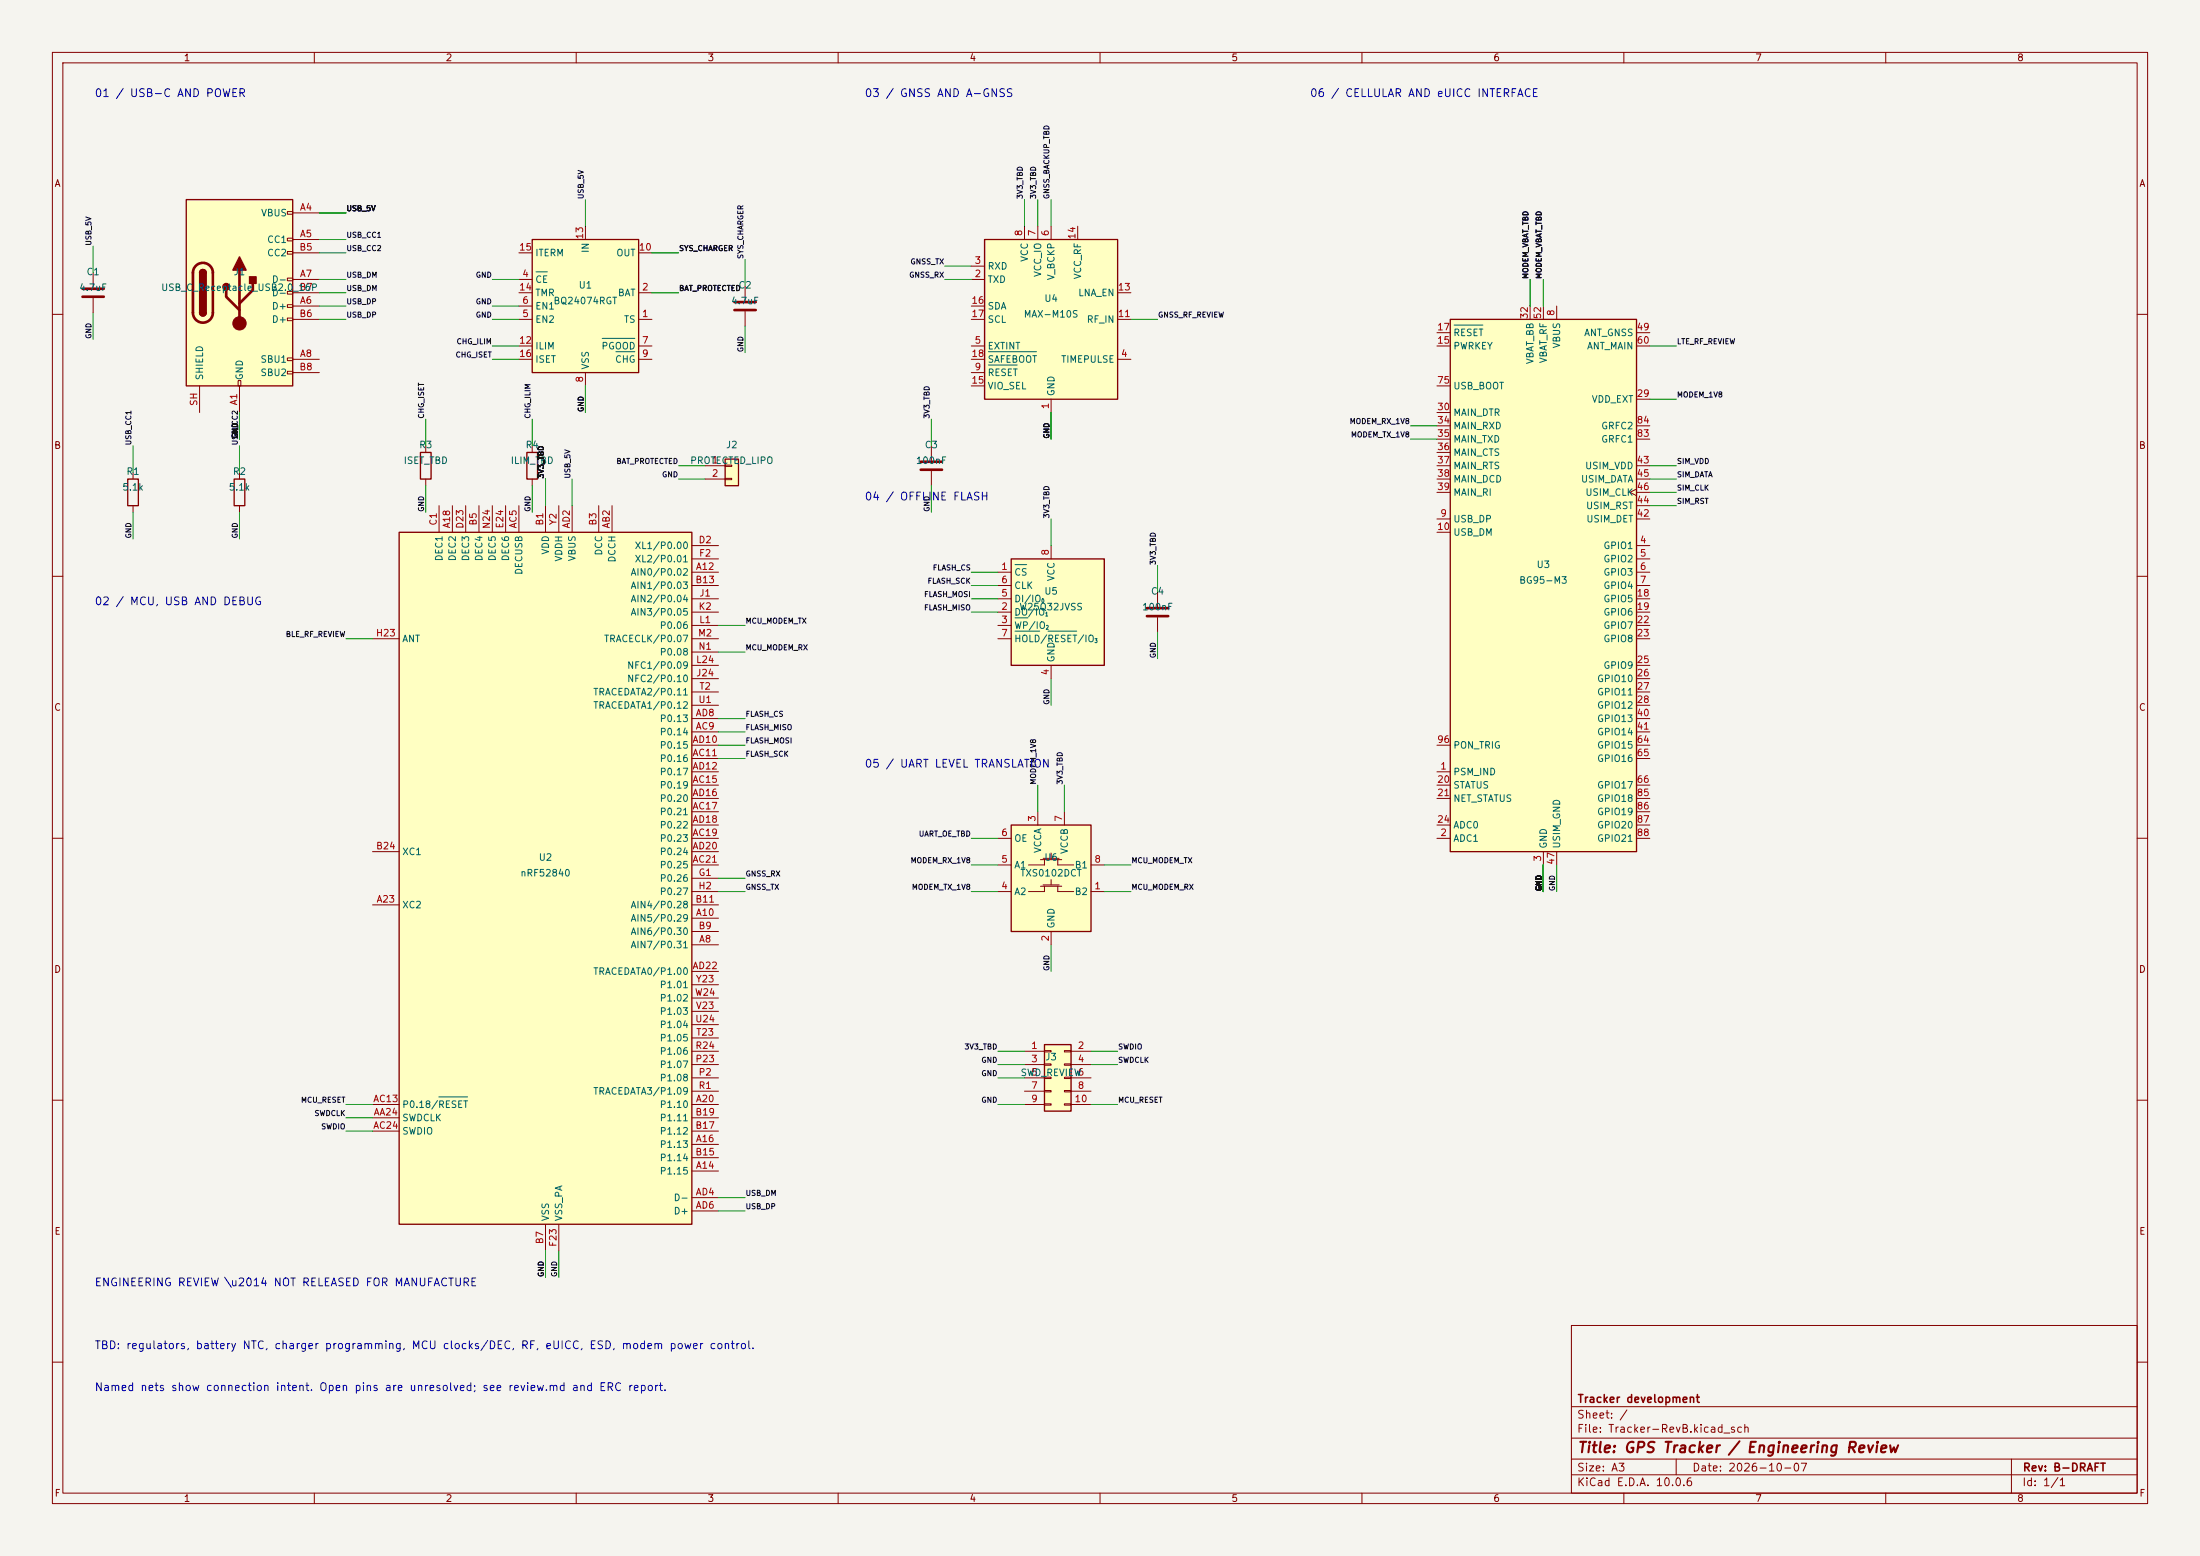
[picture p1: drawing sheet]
<svg xmlns="http://www.w3.org/2000/svg" width="420mm" height="297mm" viewBox="0 0 420 297" stroke-linecap="round" stroke-linejoin="round" font-family="sans-serif">
<path d="M0 0h420v297h-420z" fill="#f5f4ef" stroke="#f5f4ef" stroke-width=".19"/>
<g fill="none" stroke="#840000" stroke-width=".19">
<path d="M10 10h400v277h-400zM12 12h396v273h-396zM60 10v2M110 10v2M160 10v2M210 10v2M260 10v2M310 10v2M360 10v2M10 60h2M408 60h2M10 110h2"/>
<path d="M408 110h2M10 160h2M408 160h2M10 210h2M408 210h2M300 253h108v32h-108zM10 260h2M300 278.5h108M300 274.5h108M300 268.5h108M320 278.5v3M384 278.5v6.5"/>
<path d="M408 260h2M60 285v2M110 285v2M160 285v2M210 285v2M260 285v2M300 281.5h108M310 285v2M360 285v2"/>
</g>
<path d="M193 157.5h15.3v20.3h-15.3z" fill="#ffffc2"/>
<path d="M193 157.5h15.3v20.3h-15.3z" fill="none" stroke="#840000" stroke-width=".25"/>
<g fill="none" stroke="#840000" stroke-width=".19">
<path d="M198.1 154.9v2.6M203.2 154.9v2.6M190.5 170.2h2.5M190.5 165.1h2.5M190.5 160h2.5M198.6 169.2h4.1M198.6 164.1h4.1M199.1 168.9h3.1M199.1 163.8h3.1M199.4 169.2v1h-3.1M199.4 164.1v1h-3.1M200.7 162.8v1"/>
<path d="M200.7 167.9v1M200.7 177.8v2.5M201.9 169.2v1h3.1M201.9 164.1v1h3.1M208.3 170.2h2.5M208.3 165.1h2.5"/>
</g>
<path d="M199.4 199.4h5.1v12.7h-5.1z" fill="#ffffc2"/>
<path d="M199.4 199.4h5.1v12.7h-5.1z" fill="none" stroke="#840000" stroke-width=".25"/>
<g fill="none" stroke="#840000" stroke-width=".19">
<path d="M195.6 200.7h3.8M195.6 203.2h3.8M195.6 205.7h3.8M195.6 208.3h3.8M195.6 210.8h3.8M199.4 200.5h1.3v.3h-1.3zM199.4 203.1h1.3v.2h-1.3zM199.4 205.6h1.3v.3h-1.3zM199.4 208.2h1.3v.2h-1.3zM199.4 210.7h1.3v.2h-1.3zM203.2 200.5h1.3v.3h-1.3zM203.2 203.1h1.3v.2h-1.3z"/>
<path d="M203.2 205.6h1.3v.3h-1.3zM203.2 208.2h1.3v.2h-1.3zM203.2 210.7h1.3v.2h-1.3zM204.5 200.7h3.8M204.5 203.2h3.8M204.5 205.7h3.8M204.5 208.3h3.8M204.5 210.8h3.8"/>
</g>
<path d="M276.9 61h35.5v101.6h-35.5z" fill="#ffffc2"/>
<path d="M276.9 61h35.5v101.6h-35.5z" fill="none" stroke="#840000" stroke-width=".25"/>
<g fill="none" stroke="#840000" stroke-width=".19">
<path d="M292.1 58.4v2.6M294.6 58.4v2.6M297.2 58.4v2.6M274.3 66h2.6M274.3 63.5h2.6M274.3 78.7h2.6M274.3 73.7h2.6M312.4 66h2.6M312.4 63.5h2.6M312.4 76.2h2.6M274.3 99.1h2.6M274.3 81.3h2.6"/>
<path d="M274.3 83.8h2.6M274.3 86.4h2.6M274.3 88.9h2.6M274.3 91.4h2.6M274.3 94h2.6M312.4 93.3l-1.3 .7 1.3 .6M312.4 99.1h2.6M312.4 81.3h2.6M312.4 83.8h2.6M312.4 88.9h2.6M312.4 91.4h2.6M312.4 94h2.6"/>
<path d="M312.4 96.5h2.6M274.3 101.6h2.6M312.4 104.1h2.6M312.4 106.7h2.6M312.4 109.2h2.6M312.4 111.8h2.6M312.4 114.3h2.6M312.4 116.8h2.6M312.4 119.4h2.6M312.4 121.9h2.6M312.4 127h2.6M312.4 129.5h2.6"/>
<path d="M312.4 132.1h2.6M312.4 134.6h2.6M312.4 137.2h2.6M312.4 139.7h2.6M274.3 147.3h2.6M274.3 149.9h2.6M274.3 152.4h2.6M274.3 157.5h2.6M274.3 142.2h2.6M312.4 149.9h2.6M312.4 152.4h2.6M312.4 157.5h2.6"/>
<path d="M312.4 142.2h2.6M312.4 144.8h2.6M312.4 154.9h2.6M274.3 160h2.6M294.6 162.6v2.5M297.2 162.6v2.5M312.4 160h2.6"/>
</g>
<path d="M277.6 62.1h5.5" fill="none" stroke="#006464" stroke-width=".19"/>
<path d="M76.2 101.6h55.9v132.1h-55.9z" fill="#ffffc2"/>
<path d="M76.2 101.6h55.9v132.1h-55.9z" fill="none" stroke="#840000" stroke-width=".25"/>
<g fill="none" stroke="#840000" stroke-width=".19">
<path d="M17.8 52.1v2.8M17.8 56.9v2.8M83.8 96.5v5.1M86.4 96.5v5.1M88.9 96.5v5.1M91.4 96.5v5.1M94 96.5v5.1M96.5 96.5v5.1M99.1 96.5v5.1M104.1 96.5v5.1M106.7 96.5v5.1M109.2 96.5v5.1"/>
<path d="M114.3 96.5v5.1M116.8 96.5v5.1M132.1 109.2h5.1M132.1 111.8h5.1M132.1 104.1h5.1M132.1 106.7h5.1M132.1 114.3h5.1M132.1 116.8h5.1M132.1 119.4h5.1M71.1 121.9h5.1M132.1 139.7h5.1M132.1 137.2h5.1"/>
<path d="M132.1 121.9h5.1M132.1 129.5h5.1M132.1 127h5.1M132.1 124.5h5.1M132.1 132.1h5.1M132.1 134.6h5.1M132.1 144.8h5.1M132.1 149.9h5.1M132.1 154.9h5.1M132.1 142.2h5.1M132.1 147.3h5.1M132.1 152.4h5.1"/>
<path d="M132.1 157.5h5.1M71.1 172.7h5.1M71.1 162.6h5.1M132.1 175.3h5.1M132.1 172.7h5.1M132.1 160h5.1M132.1 165.1h5.1M132.1 162.6h5.1M132.1 177.8h5.1M132.1 167.6h5.1M132.1 170.2h5.1M132.1 180.3h5.1"/>
<path d="M132.1 185.4h5.1M132.1 198.1h5.1M132.1 195.6h5.1M132.1 193h5.1M132.1 190.5h5.1M132.1 188h5.1M71.1 210.8h5.1M71.1 213.4h5.1M71.1 215.9h5.1M132.1 218.4h5.1M132.1 210.8h5.1M132.1 213.4h5.1"/>
<path d="M132.1 215.9h5.1M132.1 205.7h5.1M132.1 203.2h5.1M132.1 208.3h5.1M132.1 200.7h5.1M104.1 233.7v5.1M106.7 233.7v5.1M132.1 223.5h5.1M132.1 228.6h5.1M132.1 231.1h5.1M132.1 221h5.1"/>
</g>
<path d="M83.8 209.4h5.5" fill="none" stroke="#006464" stroke-width=".19"/>
<path d="M15.7 55.1h4.1M15.7 56.6h4.1" fill="none" stroke="#840000" stroke-width=".51"/>
<path d="M188 45.7h25.4v30.5h-25.4z" fill="#ffffc2"/>
<path d="M188 45.7h25.4v30.5h-25.4zM80.3 86.4h2v5h-2zM100.6 86.4h2v5h-2z" fill="none" stroke="#840000" stroke-width=".25"/>
<g fill="none" stroke="#840000" stroke-width=".19">
<path d="M185.4 53.3h2.6M185.4 50.8h2.6M185.4 58.4h2.6M195.6 43.2v2.5M198.1 43.2v2.5M200.7 43.2v2.5M205.7 43.2v2.5M213.4 55.9h2.5M185.4 68.6h2.6M185.4 66h2.6M185.4 71.1h2.6M185.4 61h2.6"/>
<path d="M185.4 73.7h2.6M200.7 76.2v2.5M213.4 68.6h2.5M213.4 61h2.5M81.3 85.1v1.3M81.3 91.4v1.3M101.6 85.1v1.3M101.6 91.4v1.3"/>
</g>
<path d="M188.7 69.7h5.5M188.7 67.1h9.2" fill="none" stroke="#006464" stroke-width=".19"/>
<path d="M138.4 87.6h2.6v5.1h-2.6z" fill="#ffffc2"/>
<path d="M138.4 87.6h2.6v5.1h-2.6z" fill="none" stroke="#840000" stroke-width=".25"/>
<path d="M142.2 54.6v2.8M142.2 59.4v2.8M134.6 88.9h3.8M134.6 91.4h3.8M138.4 88.8h1.3v.2h-1.3zM138.4 91.3h1.3v.3h-1.3z" fill="none" stroke="#840000" stroke-width=".19"/>
<path d="M140.2 57.7h4.1M140.2 59.2h4.1" fill="none" stroke="#840000" stroke-width=".51"/>
<path d="M193 106.7h17.8v20.3h-17.8z" fill="#ffffc2"/>
<path d="M193 106.7h17.8v20.3h-17.8z" fill="none" stroke="#840000" stroke-width=".25"/>
<path d="M190.5 109.2h2.5M190.5 116.8h2.5M190.5 119.4h2.5M190.5 114.3h2.5M190.5 111.8h2.5M200.7 104.1v2.6M221 113v2.8M221 117.9v2.8M190.5 121.9h2.5M200.7 127v2.5" fill="none" stroke="#840000" stroke-width=".19"/>
<path d="M193.8 107.8h2.2M193.8 117.9h2.4M193.8 120.5h4.7M200.1 120.5h5.5" fill="none" stroke="#006464" stroke-width=".19"/>
<path d="M218.9 116.1h4.1M218.9 117.6h4.1" fill="none" stroke="#840000" stroke-width=".51"/>
<path d="M101.6 45.7h20.3v25.4h-20.3z" fill="#ffffc2"/>
<path d="M101.6 45.7h20.3v25.4h-20.3zM24.4 91.4h2v5.1h-2zM44.7 91.4h2v5.1h-2z" fill="none" stroke="#840000" stroke-width=".25"/>
<g fill="none" stroke="#840000" stroke-width=".19">
<path d="M99.1 55.9h2.5M99.1 53.3h2.5M99.1 58.4h2.5M99.1 48.3h2.5M111.8 43.2v2.5M121.9 55.9h2.6M121.9 48.3h2.6M99.1 61h2.5M99.1 66h2.5M99.1 68.6h2.5M111.8 71.1v2.6M121.9 61h2.6"/>
<path d="M121.9 66h2.6M121.9 68.6h2.6M25.4 90.2v1.2M25.4 96.5v1.3M45.7 90.2v1.2M45.7 96.5v1.3M177.8 85.1v2.8M177.8 89.9v2.8"/>
</g>
<path d="M102.3 51.9h2.2M115 64.6h6.2M117.6 67.1h3.6" fill="none" stroke="#006464" stroke-width=".19"/>
<path d="M175.8 88.1h4M175.8 89.7h4" fill="none" stroke="#840000" stroke-width=".51"/>
<path d="M35.6 38.1h20.3v35.6h-20.3z" fill="#ffffc2"/>
<g fill="none" stroke="#840000" stroke-width=".19">
<path d="M54.9 40.4h1v.5h-1zM54.9 45.5h1v.5h-1zM54.9 48h1v.5h-1zM54.9 53.1h1v.5h-1zM54.9 55.6h1v.5h-1zM54.9 58.2h1v.5h-1zM55.9 40.6h5.1M55.9 45.7h5.1M55.9 58.4h5.1M55.9 53.3h5.1M55.9 48.3h5.1M55.9 55.9h5.1"/>
<path d="M38.1 73.7v5M45.5 72.6h.5v1.1h-.5zM45.7 73.7v5M54.9 60.7h1v.5h-1zM54.9 68.3h1v.5h-1zM54.9 70.9h1v.5h-1zM55.9 68.6h5.1M55.9 61h5.1M55.9 71.1h5.1"/>
</g>
<path d="M35.6 38.1h20.3v35.6h-20.3zM38.1 52.1a.64 .64 0 0 1 .6-.7 .64 .64 0 0 1 .7 .7M38.1 59.7a.64 .64 0 0 0 .6 .6 .64 .64 0 0 0 .7-.6" fill="none" stroke="#840000" stroke-width=".25"/>
<path d="M37.4 50.7a1.9 1.9 0 0 1 2.1-.4 1.9 1.9 0 0 1 1.1 1.8v7.6a1.91 1.91 0 0 1-1.9 1.9 1.91 1.91 0 0 1-1.9-1.9v-7.8l.2-.6zM43.2 55.4v1.2l2.5 2.6M45.7 51.6v10.1M48.3 54.1v1.3l-2.6 2.5" fill="none" stroke="#840000" stroke-width=".51"/>
<g fill="#840000" stroke="#840000" stroke-width=".25">
<path d="M38.1 52.1h1.3v7.6h-1.3z"/>
<path d="M38.3 51.6a.64 .64 0 0 1 .7-.1 .64 .64 0 0 1 .4 .6h-1.3z"/>
<path d="M38.1 59.7h1.3a.64 .64 0 0 1-.7 .6 .64 .64 0 0 1-.6-.6z"/>
<path d="M45.7 49l1.3 2.6h-2.6z"/>
<path d="M47.6 52.8h1.3v1.3h-1.3z"/>
<circle cx="43.2" cy="54.7" r=".63"/>
</g>
<circle cx="45.7" cy="61.7" r="1.27" fill="#840000" stroke="#840000" stroke-width=".19"/>
<g fill="none" stroke="#009600" stroke-width=".19">
<path d="M111.8 38.1v5.1M195.6 38.1v5.1M198.1 38.1v5.1M200.7 38.1v5.1M17.8 47v5.1M17.8 59.7v5.1M61 53.3h5M61 48.3h5M61 55.9h5M61 58.4h5M61 40.6h5M61 45.7h5"/>
<path d="M94 53.3h5.1M94 58.4h5.1M124.5 48.3h5M124.5 55.9h5M142.2 49.5v5.1M180.3 53.3h5.1M180.3 50.8h5.1M292.1 53.3v5.1M294.6 53.3v5.1M45.7 78.7v5.1M61 61h5M94 66h5.1"/>
<path d="M94 68.6h5.1M94 61h5.1M111.8 73.7v5M142.2 62.2v5.1M200.7 78.7v5.1M215.9 61h5.1M315 76.2h5M315 66h5M25.4 85.1v5.1M25.4 97.8v5.1M45.7 85.1v5.1M45.7 97.8v5.1"/>
<path d="M81.3 80v5.1M81.3 92.7v5.1M101.6 80v5.1M101.6 92.7v5.1M104.1 91.4v5.1M109.2 91.4v5.1M129.5 88.9h5.1M129.5 91.4h5.1M177.8 80v5.1M177.8 92.7v5.1M200.7 99.1v5M269.2 81.3h5.1"/>
<path d="M269.2 83.8h5.1M315 88.9h5M315 96.5h5M315 91.4h5M315 94h5M137.2 119.4h5M185.4 114.3h5.1M185.4 116.8h5.1M185.4 109.2h5.1M185.4 111.8h5.1M221 108v5M66 121.9h5.1"/>
<path d="M137.2 124.5h5M137.2 137.2h5M137.2 139.7h5M200.7 129.5v5.1M221 120.7v5M137.2 142.2h5M137.2 144.8h5M198.1 149.9v5M203.2 149.9v5M137.2 170.2h5M137.2 167.6h5M185.4 170.2h5.1"/>
<path d="M185.4 165.1h5.1M185.4 160h5.1M210.8 170.2h5.1M210.8 165.1h5.1M294.6 165.1v5.1M297.2 165.1v5.1M200.7 180.3v5.1M66 215.9h5.1M66 210.8h5.1M66 213.4h5.1M190.5 200.7h5.1M190.5 203.2h5.1"/>
<path d="M190.5 205.7h5.1M190.5 210.8h5.1M208.3 200.7h5.1M208.3 203.2h5.1M208.3 210.8h5.1M104.1 238.8v5M106.7 238.8v5M137.2 231.1h5M137.2 228.6h5"/>
</g>
<text font-size="2" fill="#840000" x="301" y="277.8">Title: GPS Tracker / Engineering Review</text>
<g font-size="1.5" fill="#0000c2">
<text x="18" y="18.9">01 / USB-C AND POWER</text>
<text x="165" y="18.9">03 / GNSS AND A-GNSS</text>
<text x="250" y="18.9">06 / CELLULAR AND eUICC INTERFACE</text>
<text x="165" y="95.9">04 / OFFLINE FLASH</text>
<text x="18" y="115.9">02 / MCU, USB AND DEBUG</text>
<text x="165" y="146.9">05 / UART LEVEL TRANSLATION</text>
<text x="18" y="245.9">ENGINEERING REVIEW \u2014 NOT RELEASED FOR MANUFACTURE</text>
<text x="18" y="257.9">TBD: regulators, battery NTC, charger programming, MCU clocks/DEC, RF, eUICC, ESD, modem power control.</text>
<text x="18" y="265.9">Named nets show connection intent. Open pins are unresolved; see review.md and ERC report.</text>
</g>
<g font-size="1.5" fill="#840000">
<text x="301" y="268.1">Tracker development</text>
<text x="300.9" y="273.8">File: Tracker-RevB.kicad_sch</text>
<text x="300.9" y="271.1">Sheet: /</text>
<text x="300.9" y="281.2">Size: A3</text>
<text x="322.9" y="281.2">Date: 2026-10-07</text>
<text x="386" y="281.2">Rev: B-DRAFT</text>
<text x="300.9" y="284">KiCad E.D.A. 10.0.6</text>
<text x="385.9" y="284">Id: 1/1</text>
</g>
<g font-size="1.3" fill="#840000">
<text x="35" y="12">1</text>
<text x="85" y="12">2</text>
<text x="135" y="12">3</text>
<text x="185" y="12">4</text>
<text x="235" y="12">5</text>
<text x="285" y="12">6</text>
<text x="335" y="12">7</text>
<text x="385" y="12">8</text>
<text x="10.3" y="36">A</text>
<text x="408.3" y="36">A</text>
<text x="10.2" y="86">B</text>
<text x="408.2" y="86">B</text>
<text x="10.2" y="136">C</text>
<text x="408.2" y="136">C</text>
<text x="10.2" y="186">D</text>
<text x="408.2" y="186">D</text>
<text x="10.3" y="236">E</text>
<text x="408.3" y="236">E</text>
<text x="10.3" y="286">F</text>
<text x="35" y="287">1</text>
<text x="85" y="287">2</text>
<text x="135" y="287">3</text>
<text x="185" y="287">4</text>
<text x="235" y="287">5</text>
<text x="285" y="287">6</text>
<text x="335" y="287">7</text>
<text x="385" y="287">8</text>
<text x="408.3" y="286">F</text>
</g>
<g font-size="1.3" fill="#006464">
<text x="49.7" y="41.6">VBUS</text>
<text x="50.9" y="46.7">CC1</text>
<text x="16.4" y="52.8">C1</text>
<text x="44.5" y="52.8">J1</text>
<text x="50.9" y="49.2">CC2</text>
<text x="102.1" y="49.2">ITERM</text>
<text x="112.7" y="48.4" transform="rotate(-90 112.7 48.4)">IN</text>
<text x="117.6" y="49.2">OUT</text>
<text x="188.4" y="51.8">RXD</text>
<text x="196.5" y="50.1" transform="rotate(-90 196.5 50.1)">VCC</text>
<text x="199.1" y="53" transform="rotate(-90 199.1 53)">VCC_IO</text>
<text x="201.6" y="53.6" transform="rotate(-90 201.6 53.6)">V_BCKP</text>
<text x="206.7" y="53.4" transform="rotate(-90 206.7 53.4)">VCC_RF</text>
<text x="15" y="55.8">4.7uF</text>
<text x="30.7" y="55.8">USB_C_Receptacle_USB2.0_16P</text>
<text x="51.8" y="59.4">D+</text>
<text x="51.8" y="54.3">D-</text>
<text x="51.8" y="56.8">D-</text>
<text x="102.1" y="54.3">CE</text>
<text x="102.1" y="59.4">EN1</text>
<text x="102.1" y="56.8">TMR</text>
<text x="105.6" y="58.4">BQ24074RGT</text>
<text x="110.4" y="55.4">U1</text>
<text x="117.9" y="56.8">BAT</text>
<text x="139.5" y="58.4">4.7uF</text>
<text x="140.9" y="55.4">C2</text>
<text x="188.4" y="54.3">TXD</text>
<text x="188.4" y="59.4">SDA</text>
<text x="199.3" y="57.9">U4</text>
<text x="205.7" y="56.8">LNA_EN</text>
<text x="51.8" y="61.9">D+</text>
<text x="102.1" y="61.9">EN2</text>
<text x="119" y="61.9">TS</text>
<text x="188.4" y="61.9">SCL</text>
<text x="195.3" y="60.9">MAX-M10S</text>
<text x="207.4" y="61.9">RF_IN</text>
<text x="277.3" y="64.5">RESET</text>
<text x="302.3" y="64.5">ANT_GNSS</text>
<text x="49.6" y="69.5">SBU1</text>
<text x="102.1" y="67">ILIM</text>
<text x="102.1" y="69.5">ISET</text>
<text x="112.7" y="70.6" transform="rotate(-90 112.7 70.6)">VSS</text>
<text x="114.7" y="67">PGOOD</text>
<text x="117.3" y="69.5">CHG</text>
<text x="188.4" y="67">EXTINT</text>
<text x="188.4" y="69.5">SAFEBOOT</text>
<text x="202.5" y="69.5">TIMEPULSE</text>
<text x="277.3" y="67">PWRKEY</text>
<text x="293.1" y="69.6" transform="rotate(-90 293.1 69.6)">VBAT_BB</text>
<text x="295.6" y="69.4" transform="rotate(-90 295.6 69.4)">VBAT_RF</text>
<text x="298.1" y="66.6" transform="rotate(-90 298.1 66.6)">VBUS</text>
<text x="302.9" y="67">ANT_MAIN</text>
<text x="39.1" y="72.7" transform="rotate(-90 39.1 72.7)">SHIELD</text>
<text x="46.7" y="72.7" transform="rotate(-90 46.7 72.7)">GND</text>
<text x="49.6" y="72.1">SBU2</text>
<text x="188.4" y="72.1">RESET</text>
<text x="188.4" y="74.6">VIO_SEL</text>
<text x="201.6" y="75.7" transform="rotate(-90 201.6 75.7)">GND</text>
<text x="277.3" y="74.6">USB_BOOT</text>
<text x="303.8" y="77.2">VDD_EXT</text>
<text x="277.3" y="79.7">MAIN_DTR</text>
<text x="277.3" y="82.2">MAIN_RXD</text>
<text x="305.6" y="82.2">GRFC2</text>
<text x="76.9" y="88.9">ISET_TBD</text>
<text x="79.9" y="85.9">R3</text>
<text x="97.4" y="88.9">ILIM_TBD</text>
<text x="100.2" y="85.9">R4</text>
<text x="131.7" y="88.9">PROTECTED_LIPO</text>
<text x="138.5" y="85.9">J2</text>
<text x="174.7" y="88.9">100nF</text>
<text x="176.4" y="85.9">C3</text>
<text x="277.3" y="84.8">MAIN_TXD</text>
<text x="277.3" y="87.3">MAIN_CTS</text>
<text x="277.3" y="89.9">MAIN_RTS</text>
<text x="302.5" y="89.9">USIM_VDD</text>
<text x="305.6" y="84.8">GRFC1</text>
<text x="23.2" y="93.9">5.1k</text>
<text x="24" y="90.9">R1</text>
<text x="43.6" y="93.9">5.1k</text>
<text x="44.4" y="90.9">R2</text>
<text x="277.3" y="92.4">MAIN_DCD</text>
<text x="277.3" y="94.9">MAIN_RI</text>
<text x="301.7" y="92.4">USIM_DATA</text>
<text x="302.6" y="94.9">USIM_CLK</text>
<text x="277.3" y="100">USB_DP</text>
<text x="302.7" y="97.5">USIM_RST</text>
<text x="302.7" y="100">USIM_DET</text>
<text x="84.8" y="107.2" transform="rotate(-90 84.8 107.2)">DEC1</text>
<text x="87.3" y="107.2" transform="rotate(-90 87.3 107.2)">DEC2</text>
<text x="89.9" y="107.2" transform="rotate(-90 89.9 107.2)">DEC3</text>
<text x="92.4" y="107.2" transform="rotate(-90 92.4 107.2)">DEC4</text>
<text x="94.9" y="107.2" transform="rotate(-90 94.9 107.2)">DEC5</text>
<text x="97.5" y="107.2" transform="rotate(-90 97.5 107.2)">DEC6</text>
<text x="105.1" y="106" transform="rotate(-90 105.1 106)">VDD</text>
<text x="107.6" y="107.3" transform="rotate(-90 107.6 107.3)">VDDH</text>
<text x="110.2" y="107.2" transform="rotate(-90 110.2 107.2)">VBUS</text>
<text x="115.3" y="106.1" transform="rotate(-90 115.3 106.1)">DCC</text>
<text x="117.8" y="107.5" transform="rotate(-90 117.8 107.5)">DCCH</text>
<text x="121.1" y="105.1">XL1/P0.00</text>
<text x="121.1" y="107.6">XL2/P0.01</text>
<text x="277.3" y="102.6">USB_DM</text>
<text x="306" y="105.1">GPIO1</text>
<text x="306" y="107.6">GPIO2</text>
<text x="100" y="109.8" transform="rotate(-90 100 109.8)">DECUSB</text>
<text x="120.3" y="110.2">AIN0/P0.02</text>
<text x="120.3" y="112.7">AIN1/P0.03</text>
<text x="193.5" y="110.2">CS</text>
<text x="193.5" y="112.7">CLK</text>
<text x="199.3" y="113.8">U5</text>
<text x="201.6" y="111" transform="rotate(-90 201.6 111)">VCC</text>
<text x="219.6" y="113.8">C4</text>
<text x="289.9" y="111.7">BG95-M3</text>
<text x="293.2" y="108.7">U3</text>
<text x="306" y="110.2">GPIO3</text>
<text x="306" y="112.7">GPIO4</text>
<text x="120.3" y="115.3">AIN2/P0.04</text>
<text x="120.3" y="117.8">AIN3/P0.05</text>
<text x="193.5" y="117.8">DO/IO</text>
<text x="193.5" y="115.3">DI/IO</text>
<text x="194.5" y="116.8">W25Q32JVSS</text>
<text x="217.9" y="116.8">100nF</text>
<text x="306" y="115.3">GPIO5</text>
<text x="306" y="117.8">GPIO6</text>
<text x="76.7" y="122.9">ANT</text>
<text x="115.2" y="122.9">TRACECLK/P0.07</text>
<text x="125.8" y="120.3">P0.06</text>
<text x="125.8" y="125.4">P0.08</text>
<text x="193.5" y="120.3">WP/IO</text>
<text x="193.5" y="122.9">HOLD/RESET/IO</text>
<text x="306" y="120.3">GPIO7</text>
<text x="306" y="122.9">GPIO8</text>
<text x="119.6" y="130.5">NFC2/P0.10</text>
<text x="119.6" y="128">NFC1/P0.09</text>
<text x="201.6" y="126.5" transform="rotate(-90 201.6 126.5)">GND</text>
<text x="304.8" y="130.5">GPIO10</text>
<text x="306" y="128">GPIO9</text>
<text x="113.1" y="133">TRACEDATA2/P0.11</text>
<text x="113.1" y="135.6">TRACEDATA1/P0.12</text>
<text x="304.8" y="133">GPIO11</text>
<text x="304.8" y="135.6">GPIO12</text>
<text x="125.8" y="140.7">P0.14</text>
<text x="125.8" y="138.1">P0.13</text>
<text x="125.8" y="143.2">P0.15</text>
<text x="277.3" y="143.2">PON_TRIG</text>
<text x="304.8" y="138.1">GPIO13</text>
<text x="304.8" y="140.7">GPIO14</text>
<text x="304.8" y="143.2">GPIO15</text>
<text x="125.8" y="145.7">P0.16</text>
<text x="125.8" y="148.3">P0.17</text>
<text x="277.3" y="148.3">PSM_IND</text>
<text x="304.8" y="145.7">GPIO16</text>
<text x="125.8" y="150.8">P0.19</text>
<text x="125.8" y="155.9">P0.21</text>
<text x="125.8" y="153.4">P0.20</text>
<text x="277.3" y="150.8">STATUS</text>
<text x="277.3" y="153.4">NET_STATUS</text>
<text x="304.8" y="150.8">GPIO17</text>
<text x="304.8" y="153.4">GPIO18</text>
<text x="304.8" y="155.9">GPIO19</text>
<text x="125.8" y="161">P0.23</text>
<text x="125.8" y="158.4">P0.22</text>
<text x="193.5" y="161">OE</text>
<text x="277.3" y="161">ADC1</text>
<text x="277.3" y="158.4">ADC0</text>
<text x="304.8" y="158.4">GPIO20</text>
<text x="304.8" y="161">GPIO21</text>
<text x="76.7" y="163.5">XC1</text>
<text x="99.2" y="167.6">nRF52840</text>
<text x="102.7" y="164.6">U2</text>
<text x="125.8" y="166.1">P0.25</text>
<text x="125.8" y="163.5">P0.24</text>
<text x="193.5" y="166.1">A1</text>
<text x="194.7" y="167.6">TXS0102DCT</text>
<text x="199.1" y="162.9" transform="rotate(-90 199.1 162.9)">VCCA</text>
<text x="199.3" y="164.6">U6</text>
<text x="204.2" y="163.1" transform="rotate(-90 204.2 163.1)">VCCB</text>
<text x="205.1" y="166.1">B1</text>
<text x="295.6" y="162.1" transform="rotate(-90 295.6 162.1)">GND</text>
<text x="298.1" y="162.1" transform="rotate(-90 298.1 162.1)">USIM_GND</text>
<text x="76.7" y="173.7">XC2</text>
<text x="120.3" y="173.7">AIN4/P0.28</text>
<text x="125.8" y="168.6">P0.26</text>
<text x="125.8" y="171.1">P0.27</text>
<text x="193.5" y="171.1">A2</text>
<text x="205.1" y="171.1">B2</text>
<text x="120.3" y="176.2">AIN5/P0.29</text>
<text x="120.3" y="178.8">AIN6/P0.30</text>
<text x="201.6" y="177.3" transform="rotate(-90 201.6 177.3)">GND</text>
<text x="120.3" y="181.3">AIN7/P0.31</text>
<text x="113.1" y="186.4">TRACEDATA0/P1.00</text>
<text x="125.8" y="191.5">P1.02</text>
<text x="125.8" y="188.9">P1.01</text>
<text x="125.8" y="196.5">P1.04</text>
<text x="125.8" y="194">P1.03</text>
<text x="125.8" y="201.6">P1.06</text>
<text x="125.8" y="199.1">P1.05</text>
<text x="199.4" y="202.7">J3</text>
<text x="113.1" y="209.2">TRACEDATA3/P1.09</text>
<text x="125.8" y="206.7">P1.08</text>
<text x="125.8" y="204.2">P1.07</text>
<text x="194.7" y="205.7">SWD_REVIEW</text>
<text x="76.7" y="214.3">SWDCLK</text>
<text x="76.7" y="211.8">P0.18/RESET</text>
<text x="125.8" y="211.8">P1.10</text>
<text x="125.8" y="214.3">P1.11</text>
<text x="76.7" y="216.9">SWDIO</text>
<text x="125.8" y="219.4">P1.13</text>
<text x="125.8" y="221.9">P1.14</text>
<text x="125.8" y="216.9">P1.12</text>
<text x="125.8" y="224.5">P1.15</text>
<text x="105.1" y="233.2" transform="rotate(-90 105.1 233.2)">VSS</text>
<text x="107.6" y="233.2" transform="rotate(-90 107.6 233.2)">VSS_PA</text>
<text x="128.5" y="229.6">D-</text>
<text x="128.5" y="232.1">D+</text>
</g>
<g font-size="1.3" fill="#a90000">
<text x="57.1" y="40.5">A4</text>
<text x="57.1" y="45.6">A5</text>
<text x="111.6" y="45.8" transform="rotate(-90 111.6 45.8)">13</text>
<text x="195.4" y="45.2" transform="rotate(-90 195.4 45.2)">8</text>
<text x="198" y="45.2" transform="rotate(-90 198 45.2)">7</text>
<text x="200.5" y="45.2" transform="rotate(-90 200.5 45.2)">6</text>
<text x="205.6" y="45.8" transform="rotate(-90 205.6 45.8)">14</text>
<text x="57.1" y="48.1">B5</text>
<text x="57.1" y="53.2">A7</text>
<text x="99" y="48.1">15</text>
<text x="99.6" y="53.2">4</text>
<text x="121.9" y="48.1">10</text>
<text x="186" y="53.2">2</text>
<text x="186" y="50.7">3</text>
<text x="57.1" y="55.7">B7</text>
<text x="57.1" y="58.3">A6</text>
<text x="99" y="55.7">14</text>
<text x="99.6" y="58.3">6</text>
<text x="122.5" y="55.7">2</text>
<text x="185.4" y="58.3">16</text>
<text x="213.3" y="55.7">13</text>
<text x="57.1" y="60.8">B6</text>
<text x="99" y="65.9">12</text>
<text x="99.6" y="60.8">5</text>
<text x="122.5" y="60.8">1</text>
<text x="122.5" y="65.9">7</text>
<text x="185.4" y="60.8">17</text>
<text x="186" y="65.9">5</text>
<text x="213.3" y="60.8">11</text>
<text x="274.3" y="65.9">15</text>
<text x="274.3" y="63.4">17</text>
<text x="292" y="61" transform="rotate(-90 292 61)">32</text>
<text x="294.5" y="61" transform="rotate(-90 294.5 61)">52</text>
<text x="297" y="60.4" transform="rotate(-90 297 60.4)">8</text>
<text x="312.4" y="63.4">49</text>
<text x="312.4" y="65.9">60</text>
<text x="57.1" y="71">B8</text>
<text x="57.1" y="68.4">A8</text>
<text x="99" y="68.4">16</text>
<text x="122.5" y="68.4">9</text>
<text x="185.4" y="68.4">18</text>
<text x="186" y="71">9</text>
<text x="213.9" y="68.4">4</text>
<text x="38" y="77.6" transform="rotate(-90 38 77.6)">SH</text>
<text x="45.6" y="77.5" transform="rotate(-90 45.6 77.5)">A1</text>
<text x="111.6" y="73.1" transform="rotate(-90 111.6 73.1)">8</text>
<text x="185.4" y="73.5">15</text>
<text x="274.3" y="73.5">75</text>
<text x="312.4" y="76.1">29</text>
<text x="200.5" y="78.2" transform="rotate(-90 200.5 78.2)">1</text>
<text x="274.3" y="78.6">30</text>
<text x="274.3" y="81.1">34</text>
<text x="274.3" y="83.7">35</text>
<text x="312.4" y="83.7">83</text>
<text x="312.4" y="81.1">84</text>
<text x="135.8" y="88.8">1</text>
<text x="274.3" y="86.2">36</text>
<text x="274.3" y="88.8">37</text>
<text x="312.4" y="88.8">43</text>
<text x="135.8" y="91.3">2</text>
<text x="274.3" y="91.3">38</text>
<text x="274.3" y="93.8">39</text>
<text x="312.4" y="91.3">45</text>
<text x="312.4" y="93.8">46</text>
<text x="83.7" y="100.4" transform="rotate(-90 83.7 100.4)">C1</text>
<text x="86.2" y="100.9" transform="rotate(-90 86.2 100.9)">A18</text>
<text x="88.8" y="101" transform="rotate(-90 88.8 101)">D23</text>
<text x="91.3" y="100.4" transform="rotate(-90 91.3 100.4)">B5</text>
<text x="93.8" y="101.1" transform="rotate(-90 93.8 101.1)">N24</text>
<text x="96.4" y="101" transform="rotate(-90 96.4 101)">E24</text>
<text x="98.9" y="101" transform="rotate(-90 98.9 101)">AC5</text>
<text x="104" y="100.4" transform="rotate(-90 104 100.4)">B1</text>
<text x="106.5" y="100.3" transform="rotate(-90 106.5 100.3)">Y2</text>
<text x="109.1" y="101" transform="rotate(-90 109.1 101)">AD2</text>
<text x="114.2" y="100.4" transform="rotate(-90 114.2 100.4)">B3</text>
<text x="116.7" y="101" transform="rotate(-90 116.7 101)">AB2</text>
<text x="274.3" y="101.5">10</text>
<text x="274.9" y="98.9">9</text>
<text x="312.4" y="98.9">42</text>
<text x="312.4" y="96.4">44</text>
<text x="133.3" y="104">D2</text>
<text x="133.3" y="106.5">F2</text>
<text x="200.5" y="106.1" transform="rotate(-90 200.5 106.1)">8</text>
<text x="313" y="104">4</text>
<text x="313" y="106.5">5</text>
<text x="132.6" y="111.6">B13</text>
<text x="132.7" y="109.1">A12</text>
<text x="191" y="109.1">1</text>
<text x="191" y="111.6">6</text>
<text x="313" y="109.1">6</text>
<text x="313" y="111.6">7</text>
<text x="133.3" y="116.7">K2</text>
<text x="133.4" y="119.2">L1</text>
<text x="133.4" y="114.2">J1</text>
<text x="191" y="116.7">2</text>
<text x="191" y="119.2">3</text>
<text x="191" y="114.2">5</text>
<text x="312.4" y="114.2">18</text>
<text x="312.4" y="116.7">19</text>
<text x="312.4" y="119.2">22</text>
<text x="71.7" y="121.8">H23</text>
<text x="133.2" y="121.8">M2</text>
<text x="133.2" y="124.3">N1</text>
<text x="191" y="121.8">7</text>
<text x="312.4" y="121.8">23</text>
<text x="132.8" y="126.9">L24</text>
<text x="132.8" y="129.4">J24</text>
<text x="133.4" y="131.9">T2</text>
<text x="200.5" y="129" transform="rotate(-90 200.5 129)">4</text>
<text x="312.4" y="126.9">25</text>
<text x="312.4" y="129.4">26</text>
<text x="312.4" y="131.9">27</text>
<text x="132.7" y="137">AD8</text>
<text x="133.2" y="134.5">U1</text>
<text x="312.4" y="134.5">28</text>
<text x="312.4" y="137">40</text>
<text x="132.1" y="142.1">AD10</text>
<text x="132.7" y="139.6">AC9</text>
<text x="274.3" y="142.1">96</text>
<text x="312.4" y="139.6">41</text>
<text x="312.4" y="142.1">64</text>
<text x="132.1" y="144.6">AC11</text>
<text x="132.1" y="149.7">AC15</text>
<text x="132.1" y="147.2">AD12</text>
<text x="274.3" y="149.7">20</text>
<text x="274.9" y="147.2">1</text>
<text x="312.4" y="144.6">65</text>
<text x="312.4" y="149.7">66</text>
<text x="132.1" y="154.8">AC17</text>
<text x="132.1" y="152.3">AD16</text>
<text x="274.3" y="152.3">21</text>
<text x="312.4" y="152.3">85</text>
<text x="312.4" y="154.8">86</text>
<text x="132.1" y="159.9">AC19</text>
<text x="132.1" y="157.3">AD18</text>
<text x="191" y="159.9">6</text>
<text x="198" y="156.9" transform="rotate(-90 198 156.9)">3</text>
<text x="203.1" y="156.9" transform="rotate(-90 203.1 156.9)">7</text>
<text x="274.3" y="157.3">24</text>
<text x="274.9" y="159.9">2</text>
<text x="312.4" y="157.3">87</text>
<text x="312.4" y="159.9">88</text>
<text x="71.7" y="162.4">B24</text>
<text x="132.1" y="165">AC21</text>
<text x="132.1" y="162.4">AD20</text>
<text x="133.3" y="167.5">G1</text>
<text x="191" y="165">5</text>
<text x="208.8" y="165">8</text>
<text x="294.5" y="164.6" transform="rotate(-90 294.5 164.6)">3</text>
<text x="297" y="165.2" transform="rotate(-90 297 165.2)">47</text>
<text x="71.8" y="172.6">A23</text>
<text x="132.6" y="172.6">B11</text>
<text x="133.2" y="170">H2</text>
<text x="191" y="170">4</text>
<text x="208.8" y="170">1</text>
<text x="132.7" y="175.1">A10</text>
<text x="133.3" y="177.7">B9</text>
<text x="200.5" y="179.8" transform="rotate(-90 200.5 179.8)">2</text>
<text x="132.1" y="185.3">AD22</text>
<text x="133.3" y="180.2">A8</text>
<text x="132.6" y="190.4">W24</text>
<text x="132.7" y="187.8">Y23</text>
<text x="132.6" y="195.4">U24</text>
<text x="132.7" y="192.9">V23</text>
<text x="132.8" y="198">T23</text>
<text x="132.6" y="203.1">P23</text>
<text x="132.6" y="200.5">R24</text>
<text x="196.8" y="200.5">1</text>
<text x="196.8" y="203.1">3</text>
<text x="205.6" y="200.5">2</text>
<text x="205.6" y="203.1">4</text>
<text x="133.3" y="205.6">P2</text>
<text x="133.3" y="208.1">R1</text>
<text x="196.8" y="205.6">5</text>
<text x="196.8" y="208.1">7</text>
<text x="205.6" y="205.6">6</text>
<text x="205.6" y="208.1">8</text>
<text x="71.1" y="210.7">AC13</text>
<text x="71.1" y="215.8">AC24</text>
<text x="71.2" y="213.2">AA24</text>
<text x="132.6" y="215.8">B17</text>
<text x="132.6" y="213.2">B19</text>
<text x="132.7" y="210.7">A20</text>
<text x="196.8" y="210.7">9</text>
<text x="205" y="210.7">10</text>
<text x="132.6" y="220.8">B15</text>
<text x="132.7" y="218.3">A16</text>
<text x="132.7" y="223.4">A14</text>
<text x="132.7" y="228.5">AD4</text>
<text x="132.7" y="231">AD6</text>
<text x="104" y="237.6" transform="rotate(-90 104 237.6)">B7</text>
<text x="106.5" y="238.1" transform="rotate(-90 106.5 238.1)">F23</text>
</g>
<g font-size="1" fill="#0f0f0f">
<text x="66" y="40.5">USB_5V</text>
<text x="111.7" y="38.1" transform="rotate(-90 111.7 38.1)">USB_5V</text>
<text x="195.5" y="38.1" transform="rotate(-90 195.5 38.1)">3V3_TBD</text>
<text x="198" y="38.1" transform="rotate(-90 198 38.1)">3V3_TBD</text>
<text x="200.6" y="38.1" transform="rotate(-90 200.6 38.1)">GNSS_BACKUP_TBD</text>
<text x="17.7" y="47" transform="rotate(-90 17.7 47)">USB_5V</text>
<text x="66" y="45.6">USB_CC1</text>
<text x="66" y="48.2">USB_CC2</text>
<text x="66" y="53.2">USB_DM</text>
<text x="90.7" y="53.2">GND</text>
<text x="129.5" y="48.2">SYS_CHARGER</text>
<text x="142.1" y="49.5" transform="rotate(-90 142.1 49.5)">SYS_CHARGER</text>
<text x="173.5" y="53.2">GNSS_RX</text>
<text x="173.7" y="50.7">GNSS_TX</text>
<text x="292" y="53.3" transform="rotate(-90 292 53.3)">MODEM_VBAT_TBD</text>
<text x="294.5" y="53.3" transform="rotate(-90 294.5 53.3)">MODEM_VBAT_TBD</text>
<text x="66" y="58.3">USB_DP</text>
<text x="66" y="55.8">USB_DM</text>
<text x="90.7" y="58.3">GND</text>
<text x="129.5" y="55.8">BAT_PROTECTED</text>
<text x="17.7" y="64.8" transform="rotate(-90 17.7 64.8)">GND</text>
<text x="66" y="60.9">USB_DP</text>
<text x="87.1" y="65.9">CHG_ILIM</text>
<text x="90.7" y="60.9">GND</text>
<text x="221" y="60.9">GNSS_RF_REVIEW</text>
<text x="320" y="65.9">LTE_RF_REVIEW</text>
<text x="86.9" y="68.5">CHG_ISET</text>
<text x="142.1" y="67.3" transform="rotate(-90 142.1 67.3)">GND</text>
<text x="320" y="76.1">MODEM_1V8</text>
<text x="45.6" y="83.8" transform="rotate(-90 45.6 83.8)">GND</text>
<text x="81.2" y="80" transform="rotate(-90 81.2 80)">CHG_ISET</text>
<text x="101.5" y="80" transform="rotate(-90 101.5 80)">CHG_ILIM</text>
<text x="111.7" y="78.7" transform="rotate(-90 111.7 78.7)">GND</text>
<text x="177.7" y="80" transform="rotate(-90 177.7 80)">3V3_TBD</text>
<text x="200.6" y="83.8" transform="rotate(-90 200.6 83.8)">GND</text>
<text x="257.6" y="81.2">MODEM_RX_1V8</text>
<text x="257.8" y="83.7">MODEM_TX_1V8</text>
<text x="25.3" y="85.1" transform="rotate(-90 25.3 85.1)">USB_CC1</text>
<text x="45.6" y="85.1" transform="rotate(-90 45.6 85.1)">USB_CC2</text>
<text x="117.6" y="88.8">BAT_PROTECTED</text>
<text x="320" y="88.8">SIM_VDD</text>
<text x="104" y="91.4" transform="rotate(-90 104 91.4)">3V3_TBD</text>
<text x="109.1" y="91.4" transform="rotate(-90 109.1 91.4)">USB_5V</text>
<text x="126.3" y="91.3">GND</text>
<text x="320" y="93.9">SIM_CLK</text>
<text x="320" y="91.3">SIM_DATA</text>
<text x="81.2" y="97.8" transform="rotate(-90 81.2 97.8)">GND</text>
<text x="101.5" y="97.8" transform="rotate(-90 101.5 97.8)">GND</text>
<text x="177.7" y="97.8" transform="rotate(-90 177.7 97.8)">GND</text>
<text x="200.6" y="99.1" transform="rotate(-90 200.6 99.1)">3V3_TBD</text>
<text x="320" y="96.4">SIM_RST</text>
<text x="25.3" y="102.9" transform="rotate(-90 25.3 102.9)">GND</text>
<text x="45.6" y="102.9" transform="rotate(-90 45.6 102.9)">GND</text>
<text x="220.9" y="107.9" transform="rotate(-90 220.9 107.9)">3V3_TBD</text>
<text x="177" y="111.7">FLASH_SCK</text>
<text x="178" y="109.1">FLASH_CS</text>
<text x="142.2" y="119.3">MCU_MODEM_TX</text>
<text x="176.3" y="114.2">FLASH_MOSI</text>
<text x="176.3" y="116.7">FLASH_MISO</text>
<text x="54.5" y="121.8">BLE_RF_REVIEW</text>
<text x="142.2" y="124.4">MCU_MODEM_RX</text>
<text x="220.9" y="125.7" transform="rotate(-90 220.9 125.7)">GND</text>
<text x="142.2" y="137.1">FLASH_CS</text>
<text x="200.6" y="134.6" transform="rotate(-90 200.6 134.6)">GND</text>
<text x="142.2" y="139.6">FLASH_MISO</text>
<text x="142.2" y="142.1">FLASH_MOSI</text>
<text x="142.2" y="144.7">FLASH_SCK</text>
<text x="198" y="149.9" transform="rotate(-90 198 149.9)">MODEM_1V8</text>
<text x="203.1" y="149.9" transform="rotate(-90 203.1 149.9)">3V3_TBD</text>
<text x="175.3" y="159.9">UART_OE_TBD</text>
<text x="142.2" y="167.5">GNSS_RX</text>
<text x="173.7" y="165">MODEM_RX_1V8</text>
<text x="215.9" y="165">MCU_MODEM_TX</text>
<text x="142.2" y="170.1">GNSS_TX</text>
<text x="174" y="170.1">MODEM_TX_1V8</text>
<text x="215.9" y="170.1">MCU_MODEM_RX</text>
<text x="294.5" y="170.2" transform="rotate(-90 294.5 170.2)">GND</text>
<text x="297.1" y="170.2" transform="rotate(-90 297.1 170.2)">GND</text>
<text x="200.6" y="185.4" transform="rotate(-90 200.6 185.4)">GND</text>
<text x="184" y="200.6">3V3_TBD</text>
<text x="187.3" y="203.1">GND</text>
<text x="213.4" y="200.6">SWDIO</text>
<text x="213.4" y="203.1">SWDCLK</text>
<text x="187.3" y="205.6">GND</text>
<text x="57.4" y="210.7">MCU_RESET</text>
<text x="59.9" y="213.3">SWDCLK</text>
<text x="61.2" y="215.8">SWDIO</text>
<text x="187.3" y="210.7">GND</text>
<text x="213.4" y="210.7">MCU_RESET</text>
<text x="142.2" y="228.5">USB_DM</text>
<text x="142.2" y="231">USB_DP</text>
<text x="104" y="243.8" transform="rotate(-90 104 243.8)">GND</text>
<text x="106.6" y="243.8" transform="rotate(-90 106.6 243.8)">GND</text>
</g>
<g font-size=".8" fill="#006464">
<text x="198.7" y="115.3">0</text>
<text x="199.5" y="117.8">1</text>
<text x="199.6" y="120.4">2</text>
<text x="208.9" y="122.9">3</text>
</g>
</svg>
